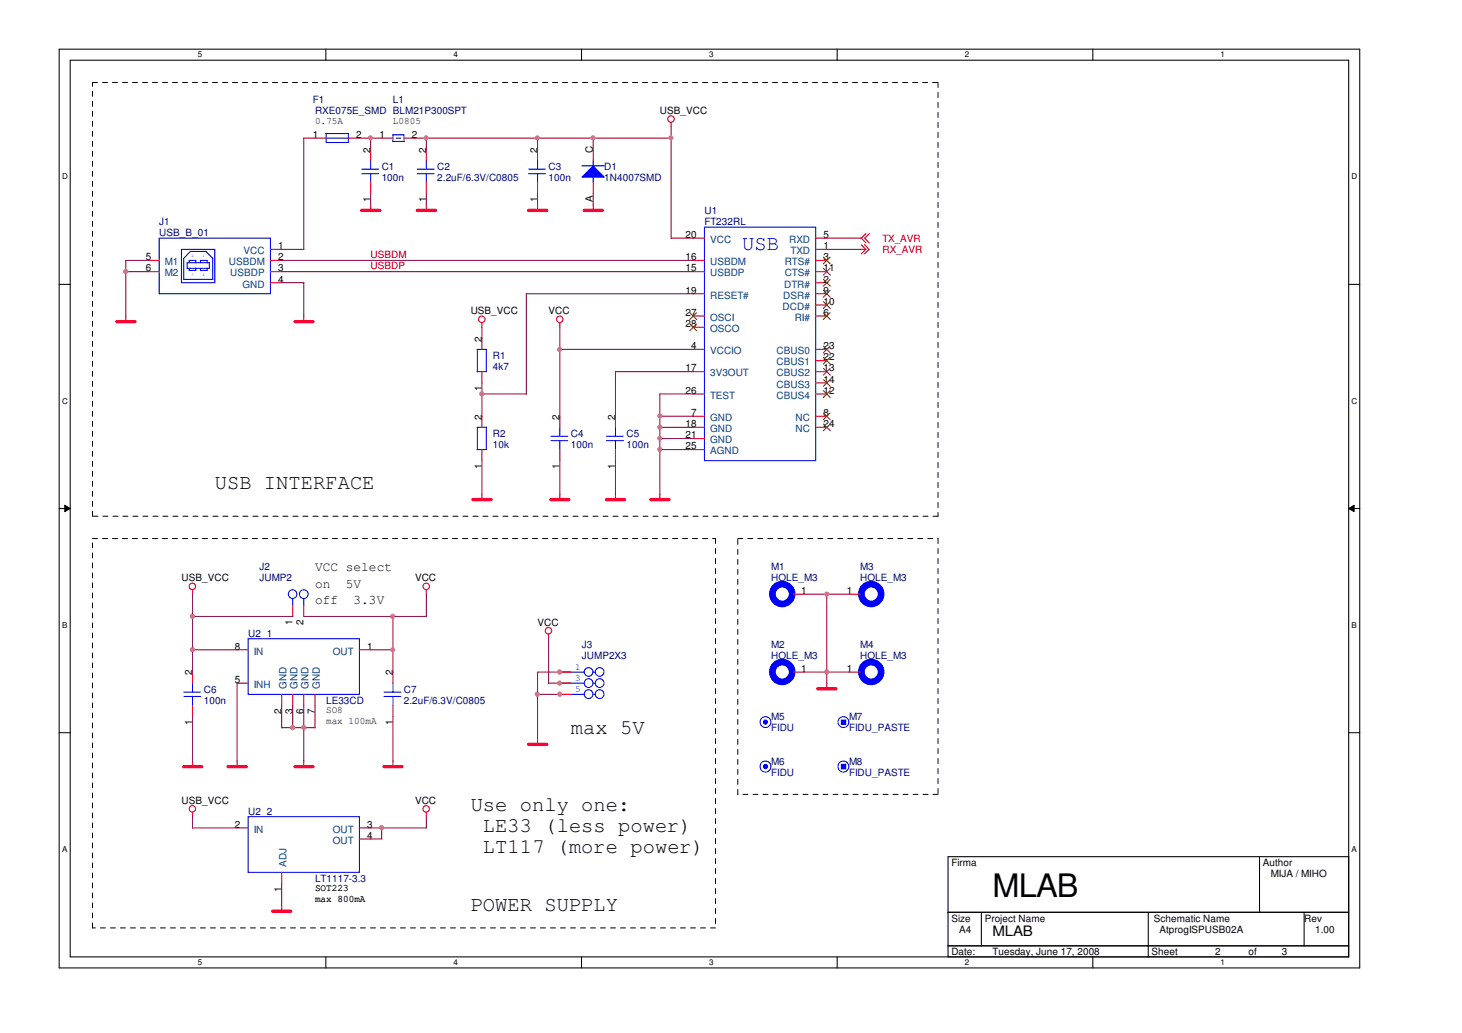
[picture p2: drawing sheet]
<svg xmlns="http://www.w3.org/2000/svg" width="297mm" height="210mm" viewBox="0 0 297 210" stroke-linecap="round" stroke-linejoin="round" font-family="sans-serif">
<path d="M12 10h264.3v186.7h-264.3zM14.3 12.2h259.7v182.2h-259.7z" fill="none" stroke="#000" stroke-width=".21"/>
<g fill="#fff">
<path d="M40.2 10.2h.9v1.9h-.9z"/>
<path d="M40.2 194.7h.9v1.8h-.9z"/>
</g>
<path d="M66.2 10v2.2M66.2 194.4v2.3" fill="none" stroke="#000" stroke-width=".21"/>
<g fill="#fff">
<path d="M92.2 10.2h.8v1.9h-.8z"/>
<path d="M92.2 194.7h.8v1.8h-.8z"/>
</g>
<path d="M118.1 10v2.2M118.1 194.4v2.3" fill="none" stroke="#000" stroke-width=".21"/>
<g fill="#fff">
<path d="M144.1 10.2h.9v1.9h-.9z"/>
<path d="M144.1 194.7h.9v1.8h-.9z"/>
</g>
<path d="M170.1 10v2.2M170.1 194.4v2.3" fill="none" stroke="#000" stroke-width=".21"/>
<g fill="#fff">
<path d="M196 10.2h.9v1.9h-.9z"/>
<path d="M196 194.7h.9v1.8h-.9z"/>
</g>
<path d="M222 10v2.2M222 194.4v2.3" fill="none" stroke="#000" stroke-width=".21"/>
<g fill="#fff">
<path d="M248 10.2h.9v1.9h-.9z"/>
<path d="M248 194.7h.9v1.8h-.9z"/>
<path d="M12.6 35h1.2v1.8h-1.2z"/>
<path d="M274.6 35h1.2v1.8h-1.2z"/>
<path d="M12.6 80.6h1.2v1.8h-1.2z"/>
<path d="M274.6 80.6h1.2v1.8h-1.2z"/>
</g>
<path d="M12 57.8h2.3M274 57.8h2.3" fill="none" stroke="#000" stroke-width=".21"/>
<g fill="#fff">
<path d="M12.6 126.1h1.1v1.8h-1.1z"/>
<path d="M274.6 126.1h1.1v1.8h-1.1z"/>
</g>
<path d="M12 103.3h2.3M274 103.3h2.3" fill="none" stroke="#000" stroke-width=".21"/>
<path d="M13.2 102.7l1.1 .6-1.1 .7zM274 103.3l1.1-.6v1.3z" fill="#000"/>
<path d="M13.2 102.7l1.1 .6-1.1 .7zM274 103.3l1.1-.6v1.3z" fill="none" stroke="#000" stroke-width=".2"/>
<g fill="#fff">
<path d="M12.6 171.7h1.1v1.8h-1.1z"/>
<path d="M274.6 171.7h1.1v1.8h-1.1z"/>
</g>
<path d="M12 148.9h2.3M274 148.9h2.3M192.6 174.1h81.4v20.3h-81.4zM255.9 174.1v11.3M192.6 185.4h81.4M192.6 192.2h81.4M199.4 185.4v6.8M233.3 185.4v9.1M265 185.4v6.8" fill="none" stroke="#000" stroke-width=".21"/>
<path d="M18.8 16.8h171.8M190.6 16.8v88.1M18.8 104.9v-88.1M18.8 109.4h126.6M145.4 109.4v79.2M149.9 109.4h40.7M190.6 104.9h-171.8M190.6 109.4v52M149.9 161.4v-52M190.6 161.4h-40.7M18.8 188.6v-79.2M145.4 188.6h-126.6" fill="none" stroke="#000" stroke-width=".2" stroke-dasharray="1 1 1 1 1 1 1 1"/>
<g fill="none" stroke="#f00" stroke-width=".21">
<path d="M75.3 30.3v2.3M75.3 37.1v2.3M77.6 28.1h2.2M82.1 28.1h2.2M86.6 30.3v2.3M86.6 37.1v2.3M136.4 24.8v1M75.3 41.6v1.2M86.6 41.6v1.2M109.2 41.6v1.2M120.5 41.6v1.2M140.8 48.4h2.3"/>
<path d="M140.8 52.9h2.3M140.8 55.2h2.3M140.8 59.7h2.3M165.7 48.4h2.3M165.7 50.7h2.3M165.7 52.9h2.3M165.7 55.2h2.3M165.7 59.7h2.3M165.7 57.4h2.3M174.7 48.4h.3M175 48.4l.9 1M175 49.7l.9 1h-1.2"/>
<path d="M175.6 49.7l1 1-1 .9M175.9 50.7l-.9 .9M175.9 47.5l-.9 .9M176.6 47.5l-.9 .9 .9 1M25.6 64.2v1.2M61.7 64.2v1.2M97.9 65.5v1M113.7 65.5v1M140.8 71h2.3M140.8 75.5h2.3M140.8 64.2h2.3M140.8 66.5h2.3"/>
<path d="M165.7 71h2.3M165.7 75.5h2.3M165.7 64.2h2.3M165.7 73.3h2.3M165.7 62h2.3M165.7 77.8h2.3M140.8 91.4h2.3M140.8 84.6h2.3M140.8 86.8h2.3M140.8 89.1h2.3M140.8 80.1h2.3M165.7 84.6h2.3"/>
<path d="M165.7 86.8h2.3M165.7 80.1h2.3M39.1 119.8v.9M86.6 119.8v.9M97.9 100.4v1.2M113.7 100.4v1.2M125 100.4v1.2M134.1 100.4v1.2M79.8 136.6v2.2M111.5 128.8v1M113.7 136.6h2.3M113.7 138.8h2.3"/>
<path d="M168 138.8v1.2M39.1 154.6v1.2M48.2 154.6v1.2M61.7 154.6v1.2M79.8 143.3v2.3M79.8 154.6v1.2M109.2 150.1v1.2M113.7 141.1h2.3M39.1 165v.9M86.6 165v.9M57.2 184v1.2"/>
<circle cx="136.3" cy="24.2" r=".66"/>
<circle cx="97.9" cy="64.9" r=".66"/>
<circle cx="113.7" cy="64.9" r=".66"/>
<circle cx="39.1" cy="119.1" r=".66"/>
<circle cx="86.6" cy="119.1" r=".66"/>
<circle cx="111.4" cy="128.2" r=".66"/>
<circle cx="39.1" cy="164.4" r=".66"/>
<circle cx="86.6" cy="164.4" r=".66"/>
</g>
<g fill="none" stroke="#f00" stroke-width=".68">
<path d="M73.5 42.8h3.7M84.8 42.8h3.7M107.4 42.8h3.7M118.7 42.8h3.7M23.7 65.4h3.7M59.9 65.4h3.7M96.1 101.5h3.7M111.9 101.5h3.7M123.2 101.5h3.7M132.2 101.5h3.7M166.2 140h3.6M37.3 155.8h3.7"/>
<path d="M46.4 155.8h3.6M59.9 155.8h3.7M78 155.8h3.7M107.4 151.3h3.7M55.4 185.2h3.7"/>
</g>
<g fill="none" stroke="#00f" stroke-width=".21">
<path d="M73.5 35.3h3.4M73.5 34.4h3.4M75.3 32.6v1.8M75.3 35.3v1.8M79.8 27.4h2.3M79.8 27.4v1.4M79.8 28.7h2.3M80.5 28.1h.9M82.1 27.3v1.4M84.8 35.3h3.4M84.8 34.4h3.4M86.6 32.6v1.8"/>
<path d="M86.6 35.3v1.8M143.1 46.1h22.6v47.5h-22.6zM79.8 138.8v1.8M116 136.6h2.7M116 138.8h2.7M120.5 136.6h.5M120.5 138.8h.5M78 141.5h3.4M78 140.6h3.4M79.8 141.5v1.8M116 141.1h2.7M120.5 141.1h.5"/>
<circle cx="119.6" cy="138.8" r=".89"/>
<circle cx="119.6" cy="136.5" r=".88"/>
<circle cx="121.8" cy="138.8" r=".89"/>
<circle cx="121.8" cy="136.5" r=".88"/>
<circle cx="119.6" cy="141" r=".89"/>
<circle cx="121.8" cy="141" r=".89"/>
</g>
<g fill="none" stroke="#804000" stroke-width=".2">
<path d="M167.3 56.8l1.4 1.4M167.3 52.2l1.4 1.4M167.3 54.5l1.4 1.4M167.3 59l1.4 1.4M168.7 56.8l-1.4 1.4M168.7 52.2l-1.4 1.4M168.7 54.5l-1.4 1.4M168.7 59l-1.4 1.4M140.2 63.5l1.4 1.4M140.2 65.8l1.4 1.4M141.5 63.5l-1.4 1.4M141.5 65.8l-1.4 1.4"/>
<path d="M167.3 74.8l1.4 1.4M167.3 72.6l1.4 1.4M167.3 70.3l1.4 1.4M167.3 63.5l1.4 1.4M167.3 61.3l1.4 1.4M167.3 77.1l1.4 1.4M167.3 79.4l1.4 1.4M168.7 74.8l-1.4 1.4M168.7 72.6l-1.4 1.4M168.7 70.3l-1.4 1.4M168.7 63.5l-1.4 1.4M168.7 61.3l-1.4 1.4"/>
<path d="M168.7 77.1l-1.4 1.4M168.7 79.4l-1.4 1.4M167.3 83.9l1.4 1.4M167.3 86.1l1.4 1.4M168.7 83.9l-1.4 1.4M168.7 86.1l-1.4 1.4"/>
</g>
<circle cx="155.5" cy="155.8" r=".44" fill="#00f"/>
<g fill="none" stroke="#00f" stroke-width=".21">
<path d="M107.4 35.3h3.4M107.4 34.4h3.4M109.2 32.6v1.8M109.2 35.3v1.8M32.3 48.4h22.6v11.3h-22.6zM36.9 50.7h6.7v6.7h-6.7zM37.3 52.5v4.3h6M38 53.4h4.5v1.1h-4.5zM38.4 54.9h1.4M38.4 52.9v.5M38.4 54.5v.5M38.4 52.9h1.4"/>
<path d="M38.6 51.1h3.2M38.7 51.1l-1.4 1.4M39.8 52.9v.5M39.8 54.5v.4M40.7 52.9v.5M40.7 54.5v.5M40.7 54.9h1.4M40.7 52.9h1.4M41.8 51.1l1.4 1.4v4.3M42.1 52.9v.5M42.1 54.5v.4M98.8 71v4.5h-1.9"/>
<path d="M98.8 71h-1.8v4.6M123.2 89.5h3.5M123.2 88.6h3.5M125 86.8v1.8M125 89.5v1.9M174.7 120.7h.3"/>
<circle cx="155.5" cy="155.8" r="1.12"/>
<circle cx="155.5" cy="155.8" r=".44"/>
<circle cx="171.3" cy="155.8" r="1.12"/>
</g>
<g fill="none" stroke="#f00" stroke-width=".21">
<path d="M109.2 30.3v2.3M109.2 37.1v2.3M30.1 52.9h2.2M30.1 55.2h2.2M54.9 50.7h2.3M54.9 52.9h2.3M54.9 55.2h2.3M54.9 57.4h2.3M97.9 68.7v2.3M97.9 75.5v2.3M125 84.6v2.2M125 91.4v2.2"/>
<path d="M172.5 120.7h2.2"/>
</g>
<circle cx="177" cy="120.7" r="2.01" fill="none" stroke="#00f" stroke-width="1.4"/>
<path d="M170.9 155.3h.9v1h-.9z" fill-rule="evenodd" fill="#00f"/>
<path d="M111.9 89.5h3.5M111.9 88.6h3.5M113.7 86.8v1.8M113.7 89.5v1.9M170.9 155.3h.9v1h-.9z" fill="none" stroke="#00f" stroke-width=".21"/>
<path d="M113.7 84.6v2.2M113.7 91.4v2.2" fill="none" stroke="#f00" stroke-width=".21"/>
<circle cx="155.5" cy="146.7" r=".43" fill="#00f"/>
<g fill="none" stroke="#00f" stroke-width=".21">
<path d="M66.2 27.1h4.6M66.2 27.1v1.9h4.6M66.2 28.1h4.6M70.8 27.1v1.9M160.9 136.6h.3"/>
<circle cx="155.5" cy="146.7" r="1.1"/>
<circle cx="155.5" cy="146.7" r=".43"/>
<circle cx="171.4" cy="146.7" r="1.1"/>
</g>
<path d="M64 28.1h2.2M70.8 28.1h2.2M161.2 136.6h2.2" fill="none" stroke="#f00" stroke-width=".21"/>
<circle cx="158.9" cy="136.5" r="2.01" fill="none" stroke="#00f" stroke-width="1.4"/>
<path d="M170.9 146.3h.9v.9h-.9z" fill-rule="evenodd" fill="#00f"/>
<path d="M118.2 33.7h4.6M120.5 32.6v1.1M170.9 146.3h.9v.9h-.9z" fill="none" stroke="#00f" stroke-width=".21"/>
<path d="M118.2 36l2.3-2.3 2.3 2.3z" fill="#00f"/>
<g fill="none" stroke="#00f" stroke-width=".21">
<path d="M118.2 36l2.3-2.3 2.3 2.3zM120.5 35.9v1.2M96.9 86.8h1.9v4.6h-1.9zM39.1 138.8v1.8M50.4 129.8h22.6v11.3h-22.6zM59.5 121.7v1.4M61.7 121.7v1.4M160.9 120.7h.3M174.7 136.6h.3M37.3 141.5h3.5M37.3 140.6h3.5M39.1 141.5v1.8"/>
<path d="M50.4 165.9h22.6v11.3h-22.6z"/>
<circle cx="59.4" cy="120.7" r=".88"/>
<circle cx="61.7" cy="120.7" r=".89"/>
</g>
<g fill="none" stroke="#f00" stroke-width=".21">
<path d="M120.5 30.3v2.3M120.5 37.1v2.3M97.9 84.6v2.2M97.9 91.4v2.2M39.1 136.6v2.2M48.2 132h2.2M48.2 138.8h2.2M59.5 123v2.3M61.7 123v2.3M73 132h2.3M161.2 120.7h2.2M172.5 136.6h2.2"/>
<path d="M39.1 143.3v2.3M57.2 141.1v2.2M59.5 141.1v2.2M61.7 141.1v2.2M64 141.1v2.2M48.2 168.2h2.2M57.2 177.2v2.3M73 168.2h2.3M73 170.5h2.3"/>
</g>
<g fill="none" stroke="#00f" stroke-width="1.4">
<circle cx="158.9" cy="120.7" r="2.01"/>
<circle cx="177" cy="136.5" r="2.01"/>
</g>
<g fill="none" stroke="#800040" stroke-width=".21">
<path d="M64 28.1h-2.3v22.6M73 28.1h4.6M75.3 28.1v2.3M75.3 39.4v2.3M84.3 28.1h52.1M86.6 28.1v2.3M86.6 39.4v2.3M109.2 28.1v2.3M109.2 39.4v2.3M120.5 28.1v2.3M120.5 39.4v2.3M136.4 25.8v22.6h4.5"/>
<path d="M25.6 55.2h4.5M30.1 52.9h-4.5v11.4M57.2 57.4h4.6M57.2 52.9h83.7M57.2 55.2h83.7M57.2 50.7h4.6M61.7 57.4v6.9M140.9 59.7h-34v20.4M168 48.4h6.8M168 50.7h6.8M97.9 66.5v2.3M97.9 77.8v6.8"/>
<path d="M113.7 66.5v18.1M113.7 71h27.2M140.9 75.5h-15.9v9.1M97.9 93.6v6.9M97.9 80.1h9.1M113.7 93.6v6.9M125 93.6v6.9M134.1 89.1h6.8M134.1 91.4h6.8M134.1 84.6h6.8M134.1 86.8h6.8M140.9 80.1h-6.8v20.4"/>
<path d="M39.1 120.7v15.9M39.1 125.3h20.4M39.1 132h9.1M48.2 138.8v15.9M61.7 125.3h25M75.3 132h4.6M79.8 125.3v11.3M86.6 120.7v4.6M111.5 129.8v9.1M111.5 138.8h2.3M113.8 136.6h-4.6v13.6M163.4 136.6h9.1"/>
<path d="M163.4 120.7h9.1M168 120.7v18.2M39.1 145.6v9.1M57.2 143.3v4.6M57.2 147.9h6.8M59.5 143.3v4.6M61.7 143.3v11.4M64 143.3v4.6M79.8 145.6v9.1M109.2 141.1h4.6M39.1 165.9v2.4M39.1 168.2h9.1"/>
<path d="M57.2 179.5v4.6M75.3 168.2h11.4M75.3 170.5h2.3M77.6 168.2v2.3M86.6 165.9v2.4"/>
</g>
<circle cx="113.7" cy="136.5" r=".44" fill="#f0f"/>
<circle cx="113.7" cy="136.5" r=".44" fill="none" stroke="#f0f" stroke-width=".21"/>
<circle cx="97.9" cy="80" r=".44" fill="#f0f"/>
<circle cx="97.9" cy="80" r=".44" fill="none" stroke="#f0f" stroke-width=".21"/>
<circle cx="39.1" cy="132" r=".43" fill="#f0f"/>
<circle cx="39.1" cy="132" r=".43" fill="none" stroke="#f0f" stroke-width=".21"/>
<circle cx="61.7" cy="147.8" r=".44" fill="#f0f"/>
<circle cx="61.7" cy="147.8" r=".44" fill="none" stroke="#f0f" stroke-width=".21"/>
<circle cx="134.1" cy="91.3" r=".44" fill="#f0f"/>
<circle cx="134.1" cy="91.3" r=".44" fill="none" stroke="#f0f" stroke-width=".21"/>
<circle cx="86.6" cy="28" r=".43" fill="#f0f"/>
<circle cx="86.6" cy="28" r=".43" fill="none" stroke="#f0f" stroke-width=".21"/>
<circle cx="109.2" cy="28" r=".43" fill="#f0f"/>
<circle cx="109.2" cy="28" r=".43" fill="none" stroke="#f0f" stroke-width=".21"/>
<circle cx="136.3" cy="28" r=".43" fill="#f0f"/>
<circle cx="136.3" cy="28" r=".43" fill="none" stroke="#f0f" stroke-width=".21"/>
<circle cx="120.5" cy="28" r=".43" fill="#f0f"/>
<circle cx="120.5" cy="28" r=".43" fill="none" stroke="#f0f" stroke-width=".21"/>
<circle cx="75.3" cy="28" r=".43" fill="#f0f"/>
<circle cx="75.3" cy="28" r=".43" fill="none" stroke="#f0f" stroke-width=".21"/>
<circle cx="39.1" cy="125.2" r=".44" fill="#f0f"/>
<circle cx="39.1" cy="125.2" r=".44" fill="none" stroke="#f0f" stroke-width=".21"/>
<circle cx="168" cy="120.7" r=".43" fill="#f0f"/>
<circle cx="168" cy="120.7" r=".43" fill="none" stroke="#f0f" stroke-width=".21"/>
<circle cx="134.1" cy="89.1" r=".43" fill="#f0f"/>
<circle cx="134.1" cy="89.1" r=".43" fill="none" stroke="#f0f" stroke-width=".21"/>
<circle cx="113.7" cy="138.8" r=".43" fill="#f0f"/>
<circle cx="113.7" cy="138.8" r=".43" fill="none" stroke="#f0f" stroke-width=".21"/>
<circle cx="79.8" cy="132" r=".43" fill="#f0f"/>
<circle cx="79.8" cy="132" r=".43" fill="none" stroke="#f0f" stroke-width=".21"/>
<circle cx="77.5" cy="168.2" r=".43" fill="#f0f"/>
<circle cx="77.5" cy="168.2" r=".43" fill="none" stroke="#f0f" stroke-width=".21"/>
<circle cx="109.2" cy="141" r=".43" fill="#f0f"/>
<circle cx="109.2" cy="141" r=".43" fill="none" stroke="#f0f" stroke-width=".21"/>
<circle cx="25.5" cy="55.2" r=".44" fill="#f0f"/>
<circle cx="25.5" cy="55.2" r=".44" fill="none" stroke="#f0f" stroke-width=".21"/>
<circle cx="113.7" cy="141" r=".43" fill="#f0f"/>
<circle cx="113.7" cy="141" r=".43" fill="none" stroke="#f0f" stroke-width=".21"/>
<circle cx="134.1" cy="86.8" r=".43" fill="#f0f"/>
<circle cx="134.1" cy="86.8" r=".43" fill="none" stroke="#f0f" stroke-width=".21"/>
<circle cx="113.7" cy="71" r=".43" fill="#f0f"/>
<circle cx="113.7" cy="71" r=".43" fill="none" stroke="#f0f" stroke-width=".21"/>
<circle cx="59.4" cy="147.8" r=".45" fill="#f0f"/>
<circle cx="59.4" cy="147.8" r=".45" fill="none" stroke="#f0f" stroke-width=".21"/>
<circle cx="134.1" cy="84.5" r=".43" fill="#f0f"/>
<circle cx="134.1" cy="84.5" r=".43" fill="none" stroke="#f0f" stroke-width=".21"/>
<circle cx="79.8" cy="125.2" r=".44" fill="#f0f"/>
<circle cx="79.8" cy="125.2" r=".44" fill="none" stroke="#f0f" stroke-width=".21"/>
<circle cx="168" cy="136.5" r=".44" fill="#f0f"/>
<circle cx="168" cy="136.5" r=".44" fill="none" stroke="#f0f" stroke-width=".21"/>
<text font-size="6.6" x="201.7" y="182.2">MLAB</text>
<text font-size="4.3" fill="#00f" x="150.8" y="50.7">USB</text>
<g font-size="4.3">
<text x="43.6" y="99.3">USB INTERFACE</text>
<text x="116" y="149.1">max 5V</text>
<text x="95.6" y="164.8">Use only one:</text>
<text x="98.1" y="169.1">LE33 (less power)</text>
<text x="98.1" y="173.4">LT117 (more power)</text>
<text x="95.6" y="185.2">POWER SUPPLY</text>
</g>
<text font-size="2.9" x="201.7" y="190.3">MLAB</text>
<g font-size="2.7">
<text x="64" y="116.1">VCC select</text>
<text x="64" y="119.4">on</text>
<text x="70.3" y="119.4">5V</text>
<text x="64" y="122.6">off</text>
<text x="71.8" y="122.6">3.3V</text>
</g>
<g font-size="2" fill="#000080">
<text x="63.5" y="20.9">F1</text>
<text x="64" y="23.2">RXE075E_SMD BLM21P300SPT</text>
<text x="79.8" y="20.9">L1</text>
<text x="77.6" y="34.5">C1</text>
<text x="88.9" y="34.5">C2</text>
<text x="111.5" y="34.5">C3</text>
<text x="122.8" y="34.5">D1</text>
<text x="77.6" y="36.7">100n</text>
<text x="88.9" y="36.7">2.2uF/6.3V/C0805</text>
<text x="111.5" y="36.7">100n</text>
<text x="122.8" y="36.7">1N4007SMD</text>
<text x="32.3" y="45.8">J1</text>
<text x="143.1" y="43.5">U1</text>
<text x="143.1" y="45.8">FT232RL</text>
<text x="32.3" y="48">USB_B_01</text>
<text x="100.2" y="72.9">R1</text>
<text x="100.2" y="75.2">4k7</text>
<text x="100.2" y="88.7">R2</text>
<text x="116" y="88.7">C4</text>
<text x="127.3" y="88.7">C5</text>
<text x="100.2" y="91">10k</text>
<text x="116" y="91">100n</text>
<text x="127.3" y="91">100n</text>
<text x="52.7" y="115.9">J2</text>
<text x="52.7" y="118.1">JUMP2</text>
<text x="156.7" y="115.9">M1</text>
<text x="156.7" y="118.1">HOLE_M3</text>
<text x="174.7" y="115.9">M3</text>
<text x="174.7" y="118.1">HOLE_M3</text>
<text x="50.4" y="129.4">U2_1</text>
<text x="118.2" y="131.7">J3</text>
<text x="156.7" y="131.7">M2</text>
<text x="174.7" y="131.7">M4</text>
<text x="118.2" y="133.9">JUMP2X3</text>
<text x="156.7" y="133.9">HOLE_M3</text>
<text x="174.7" y="133.9">HOLE_M3</text>
<text x="41.4" y="140.7">C6</text>
<text x="41.4" y="143">100n</text>
<text x="66.2" y="143">LE33CD</text>
<text x="82.1" y="140.7">C7</text>
<text x="82.1" y="143">2.2uF/6.3V/C0805</text>
<text x="156.7" y="146.4">M5</text>
<text x="156.7" y="148.6">FIDU</text>
<text x="172.5" y="146.4">M7</text>
<text x="172.5" y="148.6">FIDU_PASTE</text>
<text x="156.7" y="155.4">M6</text>
<text x="172.5" y="155.4">M8</text>
<text x="156.7" y="157.7">FIDU</text>
<text x="172.5" y="157.7">FIDU_PASTE</text>
<text x="50.4" y="165.6">U2_2</text>
<text x="64" y="179.2">LT1117-3.3</text>
</g>
<g font-size="2">
<text x="134.1" y="23.2">USB_VCC</text>
<text x="63.5" y="28">1</text>
<text x="64" y="25.1">0.75A</text>
<text x="72.3" y="28">2</text>
<text x="77.1" y="28">1</text>
<text x="79.8" y="25.1">L0805</text>
<text x="83.6" y="28">2</text>
<text x="75.3" y="31" transform="rotate(-90 75.3 31)">2</text>
<text x="86.6" y="31" transform="rotate(-90 86.6 31)">2</text>
<text x="109.2" y="31" transform="rotate(-90 109.2 31)">2</text>
<text x="120.5" y="31" transform="rotate(-90 120.5 31)">C</text>
<text x="75.3" y="41" transform="rotate(-90 75.3 41)">1</text>
<text x="86.6" y="41" transform="rotate(-90 86.6 41)">1</text>
<text x="109.2" y="41" transform="rotate(-90 109.2 41)">1</text>
<text x="120.5" y="41" transform="rotate(-90 120.5 41)">A</text>
<text x="29.6" y="52.9">5</text>
<text x="56.5" y="50.6">1</text>
<text x="56.5" y="52.9">2</text>
<text x="139.3" y="48.3">20</text>
<text x="139.3" y="52.9">16</text>
<text x="167.3" y="48.3">5</text>
<text x="167.3" y="50.6">1</text>
<text x="167.3" y="52.9">3</text>
<text x="29.6" y="55.2">6</text>
<text x="56.5" y="55.2">3</text>
<text x="56.5" y="57.4">4</text>
<text x="139.3" y="55.2">15</text>
<text x="139.3" y="59.6">19</text>
<text x="167.3" y="57.4">2</text>
<text x="167.3" y="55.2">11</text>
<text x="167.3" y="59.6">9</text>
<text x="95.6" y="63.9">USB_VCC</text>
<text x="111.5" y="63.9">VCC</text>
<text x="139.3" y="64.2">27</text>
<text x="167.3" y="64.2">6</text>
<text x="167.3" y="61.9">10</text>
<text x="97.9" y="69.4" transform="rotate(-90 97.9 69.4)">2</text>
<text x="139.3" y="66.5">28</text>
<text x="140.4" y="71">4</text>
<text x="167.3" y="71">23</text>
<text x="139.3" y="75.5">17</text>
<text x="167.3" y="75.5">13</text>
<text x="167.3" y="73.2">22</text>
<text x="167.3" y="77.8">14</text>
<text x="97.9" y="79.5" transform="rotate(-90 97.9 79.5)">1</text>
<text x="139.3" y="80">26</text>
<text x="167.3" y="80">12</text>
<text x="97.9" y="85.3" transform="rotate(-90 97.9 85.3)">2</text>
<text x="113.7" y="85.3" transform="rotate(-90 113.7 85.3)">2</text>
<text x="125" y="85.3" transform="rotate(-90 125 85.3)">2</text>
<text x="139.3" y="86.8">18</text>
<text x="139.3" y="89.1">21</text>
<text x="140.4" y="84.5">7</text>
<text x="167.3" y="84.5">8</text>
<text x="167.3" y="86.8">24</text>
<text x="97.9" y="95.3" transform="rotate(-90 97.9 95.3)">1</text>
<text x="113.7" y="95.3" transform="rotate(-90 113.7 95.3)">1</text>
<text x="125" y="95.3" transform="rotate(-90 125 95.3)">1</text>
<text x="139.3" y="91.3">25</text>
<text x="36.9" y="118.1">USB_VCC</text>
<text x="84.3" y="118.1">VCC</text>
<text x="162.8" y="120.7">1</text>
<text x="172" y="120.7">1</text>
<text x="47.7" y="132">8</text>
<text x="59.4" y="127" transform="rotate(-90 59.4 127)">1</text>
<text x="61.7" y="127" transform="rotate(-90 61.7 127)">2</text>
<text x="74.6" y="132">1</text>
<text x="109.2" y="127.2">VCC</text>
<text x="39.1" y="137.2" transform="rotate(-90 39.1 137.2)">2</text>
<text x="79.8" y="137.2" transform="rotate(-90 79.8 137.2)">2</text>
<text x="162.8" y="136.5">1</text>
<text x="172" y="136.5">1</text>
<text x="47.7" y="138.8">5</text>
<text x="39.1" y="147.3" transform="rotate(-90 39.1 147.3)">1</text>
<text x="57.2" y="145" transform="rotate(-90 57.2 145)">2</text>
<text x="59.4" y="145" transform="rotate(-90 59.4 145)">3</text>
<text x="61.7" y="145" transform="rotate(-90 61.7 145)">6</text>
<text x="64" y="145" transform="rotate(-90 64 145)">7</text>
<text x="66.2" y="147.2">max 100mA</text>
<text x="66.2" y="144.9">SO8</text>
<text x="79.8" y="147.3" transform="rotate(-90 79.8 147.3)">1</text>
<text x="36.9" y="163.3">USB_VCC</text>
<text x="84.3" y="163.3">VCC</text>
<text x="47.7" y="168.2">2</text>
<text x="74.6" y="168.2">3</text>
<text x="74.6" y="170.4">4</text>
<text x="193.3" y="176">Firma</text>
<text x="256.6" y="176">Author</text>
<text x="258.2" y="178.3">MIJA / MIHO</text>
<text x="57.2" y="181.2" transform="rotate(-90 57.2 181.2)">1</text>
<text x="64" y="183.3">max 800mA</text>
<text x="64" y="181.1">SOT223</text>
<text x="193.3" y="187.3">Size</text>
<text x="194.9" y="189.6">A4</text>
<text x="200.1" y="187.3">Project Name</text>
<text x="234.4" y="187.3">Schematic Name</text>
<text x="235.6" y="189.6">AtprogISPUSB02A</text>
<text x="265" y="187.3">Rev</text>
<text x="267.2" y="189.6">1.00</text>
<text x="193.3" y="194.1">Date:</text>
<text x="201.7" y="194.1">Tuesday, June 17, 2008</text>
<text x="234" y="194.1">Sheet</text>
<text x="246.9" y="194.1">2</text>
<text x="253.7" y="194.1">of</text>
<text x="260.4" y="194.1">3</text>
</g>
<g font-size="2" fill="#004080">
<text x="33.5" y="53.9">M1</text>
<text x="46.5" y="53.9">USBDM</text>
<text x="49.5" y="51.6">VCC</text>
<text x="144.3" y="49.4">VCC</text>
<text x="144.3" y="53.9">USBDM</text>
<text x="159.4" y="53.9">RTS#</text>
<text x="160.3" y="49.4">RXD</text>
<text x="160.6" y="51.6">TXD</text>
<text x="33.5" y="56.2">M2</text>
<text x="46.8" y="56.2">USBDP</text>
<text x="49.3" y="58.4">GND</text>
<text x="144.3" y="56.2">USBDP</text>
<text x="159.3" y="58.4">DTR#</text>
<text x="159.4" y="56.2">CTS#</text>
<text x="144.3" y="60.7">RESET#</text>
<text x="144.3" y="65.2">OSCI</text>
<text x="159" y="62.9">DCD#</text>
<text x="159.1" y="60.7">DSR#</text>
<text x="161.5" y="65.2">RI#</text>
<text x="144.3" y="72">VCCIO</text>
<text x="144.3" y="67.5">OSCO</text>
<text x="157.8" y="72">CBUS0</text>
<text x="144.3" y="76.5">3V3OUT</text>
<text x="157.8" y="76.5">CBUS2</text>
<text x="157.8" y="74.3">CBUS1</text>
<text x="144.3" y="81">TEST</text>
<text x="157.8" y="78.8">CBUS3</text>
<text x="157.8" y="81">CBUS4</text>
<text x="144.3" y="85.6">GND</text>
<text x="144.3" y="87.8">GND</text>
<text x="161.6" y="85.6">NC</text>
<text x="161.6" y="87.8">NC</text>
<text x="144.3" y="92.3">AGND</text>
<text x="144.3" y="90.1">GND</text>
<text x="51.6" y="133">IN</text>
<text x="67.6" y="133">OUT</text>
<text x="51.6" y="139.8">INH</text>
<text x="58.2" y="140" transform="rotate(-90 58.2 140)">GND</text>
<text x="60.4" y="140" transform="rotate(-90 60.4 140)">GND</text>
<text x="62.7" y="140" transform="rotate(-90 62.7 140)">GND</text>
<text x="65" y="140" transform="rotate(-90 65 140)">GND</text>
<text x="51.6" y="169.2">IN</text>
<text x="67.6" y="169.2">OUT</text>
<text x="67.6" y="171.4">OUT</text>
<text x="58.2" y="176.1" transform="rotate(-90 58.2 176.1)">ADJ</text>
</g>
<g font-size="2" fill="#f00">
<text x="75.3" y="52.3">USBDM</text>
<text x="179.3" y="49.2">TX_AVR</text>
<text x="179.3" y="51.4">RX_AVR</text>
<text x="75.3" y="54.6">USBDP</text>
</g>
<g font-size="2" fill="#00f">
<text x="116.9" y="136.1">1</text>
<text x="116.9" y="138.3">3</text>
<text x="116.9" y="140.6">5</text>
</g>
<g font-size="1.6">
<text x="40.2" y="11.7">5</text>
<text x="92.2" y="11.7">4</text>
<text x="144.1" y="11.7">3</text>
<text x="196" y="11.7">2</text>
<text x="248" y="11.7">1</text>
<text x="12.6" y="36.4">D</text>
<text x="274.6" y="36.4">D</text>
<text x="12.6" y="82">C</text>
<text x="274.6" y="82">C</text>
<text x="12.6" y="127.6">B</text>
<text x="274.6" y="127.6">B</text>
<text x="12.6" y="173.1">A</text>
<text x="274.6" y="173.1">A</text>
<text x="40.2" y="196.1">5</text>
<text x="92.2" y="196.1">4</text>
<text x="144.1" y="196.1">3</text>
<text x="196" y="196.1">2</text>
<text x="248" y="196.1">1</text>
</g>
<g font-size=".9" fill="#00f">
<text x="38.9" y="52.3">2</text>
<text x="41.1" y="52.3">1</text>
<text x="38.9" y="56.1">3</text>
<text x="41.1" y="56.1">4</text>
</g>
</svg>
